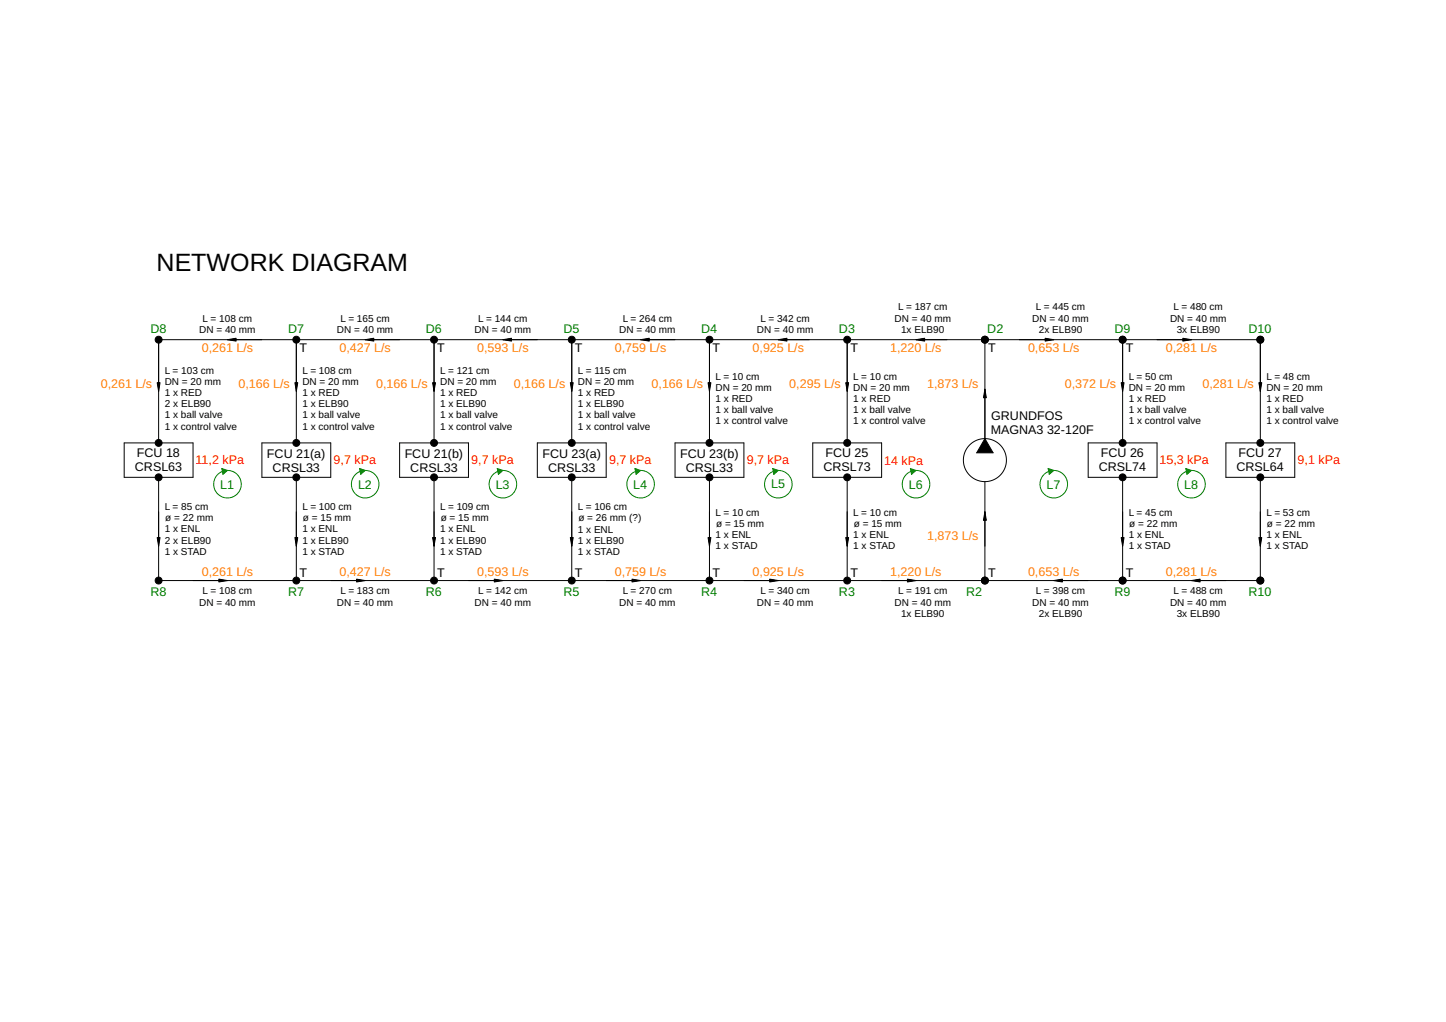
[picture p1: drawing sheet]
<svg xmlns="http://www.w3.org/2000/svg" width="420mm" height="297mm" viewBox="0 0 420 297" stroke-linecap="round" stroke-linejoin="round" font-family="sans-serif">
<g fill="none" stroke="#000" stroke-width=".29">
<path d="M86.1 98.7v30M126.1 98.7v30M166.1 98.7v30M206.1 98.7v30M246.2 98.7v30M326.2 98.7v30M36.1 128.7h20v10h-20zM46.1 128.7v-30h320.1v30M46.1 138.7v30h320.1v-30M76.1 128.7h20v10h-20zM86.1 138.7v30M116.1 128.7h20v10h-20z"/>
<path d="M126.1 138.7v30M156.1 128.7h20v10h-20zM166.1 138.7v30M196.1 128.7h20.1v10h-20.1zM206.1 138.7v30M236.2 128.7h20v10h-20zM246.2 138.7v30M316.2 128.7h20v10h-20zM326.2 138.7v30M356.2 128.7h20v10h-20z"/>
<circle cx="46.1" cy="98.7" r="1"/>
<circle cx="86.1" cy="98.7" r="1"/>
<circle cx="126.1" cy="98.7" r="1"/>
<circle cx="166.1" cy="98.7" r="1"/>
<circle cx="206.1" cy="98.7" r="1"/>
<circle cx="246.2" cy="98.7" r="1"/>
<circle cx="286.2" cy="98.7" r="1"/>
<circle cx="326.2" cy="98.7" r="1"/>
<circle cx="366.2" cy="98.7" r="1"/>
<circle cx="46.1" cy="128.7" r="1"/>
<circle cx="46.1" cy="138.7" r="1"/>
<circle cx="86.1" cy="128.7" r="1"/>
<circle cx="86.1" cy="138.7" r="1"/>
<circle cx="126.1" cy="128.7" r="1"/>
<circle cx="126.1" cy="138.7" r="1"/>
<circle cx="166.1" cy="128.7" r="1"/>
<circle cx="166.1" cy="138.7" r="1"/>
<circle cx="206.1" cy="128.7" r="1"/>
<circle cx="206.1" cy="138.7" r="1"/>
<circle cx="246.2" cy="128.7" r="1"/>
<circle cx="246.2" cy="138.7" r="1"/>
<circle cx="326.2" cy="128.7" r="1"/>
<circle cx="326.2" cy="138.7" r="1"/>
<circle cx="366.2" cy="138.7" r="1"/>
<circle cx="366.2" cy="128.7" r="1"/>
<circle cx="46.1" cy="168.7" r="1"/>
<circle cx="86.1" cy="168.7" r="1"/>
<circle cx="126.1" cy="168.7" r="1"/>
<circle cx="166.1" cy="168.7" r="1"/>
<circle cx="206.1" cy="168.7" r="1"/>
<circle cx="246.2" cy="168.7" r="1"/>
<circle cx="286.2" cy="168.7" r="1"/>
<circle cx="326.2" cy="168.7" r="1"/>
<circle cx="366.2" cy="168.7" r="1"/>
</g>
<g fill="#000">
<path d="M66.1 98.7l2.5-.4v.8zM106.1 98.7l2.5-.4v.8zM146.1 98.7l2.5-.4v.8zM186.1 98.7l2.5-.4v.8zM226.2 98.7l2.5-.4v.8zM266.2 98.7l2.5-.4v.8zM303.7 98.3l2.5 .4-2.5 .4zM343.7 98.3l2.5 .4-2.5 .4zM45.7 111.2h.8l-.4 2.5zM85.7 111.2h.8l-.4 2.5zM125.7 111.2h.8l-.4 2.5zM165.7 111.2h.8l-.4 2.5z"/>
<path d="M205.7 111.2h.9l-.5 2.5zM245.7 111.2h.9l-.4 2.5zM325.8 111.2h.8l-.4 2.5zM365.8 111.2h.8l-.4 2.5zM45.7 156.2h.8l-.4 2.5zM85.7 156.2h.8l-.4 2.5zM125.7 156.2h.8l-.4 2.5zM165.7 156.2h.8l-.4 2.5zM205.7 156.2h.9l-.5 2.5zM245.7 156.2h.9l-.4 2.5zM325.8 156.2h.8l-.4 2.5zM365.8 156.2h.8l-.4 2.5z"/>
<path d="M63.6 168.3l2.5 .4-2.5 .5zM103.6 168.3l2.5 .4-2.5 .5zM143.6 168.3l2.5 .4-2.5 .5zM183.6 168.3l2.5 .4-2.5 .5zM223.7 168.3l2.5 .4-2.5 .5zM263.7 168.3l2.5 .4-2.5 .5zM306.2 168.7l2.5-.4v.9zM346.2 168.7l2.5-.4v.9z"/>
<circle cx="46.1" cy="98.7" r="1"/>
<circle cx="86.1" cy="98.7" r="1"/>
<circle cx="126.1" cy="98.7" r="1"/>
<circle cx="166.1" cy="98.7" r="1"/>
<circle cx="206.1" cy="98.7" r="1"/>
<circle cx="246.2" cy="98.7" r="1"/>
<circle cx="286.2" cy="98.7" r="1"/>
<circle cx="326.2" cy="98.7" r="1"/>
<circle cx="366.2" cy="98.7" r="1"/>
<circle cx="46.1" cy="128.7" r="1"/>
<circle cx="46.1" cy="138.7" r="1"/>
<circle cx="86.1" cy="138.7" r="1"/>
<circle cx="86.1" cy="128.7" r="1"/>
<circle cx="126.1" cy="128.7" r="1"/>
<circle cx="126.1" cy="138.7" r="1"/>
<circle cx="166.1" cy="138.7" r="1"/>
<circle cx="166.1" cy="128.7" r="1"/>
<circle cx="206.1" cy="138.7" r="1"/>
<circle cx="206.1" cy="128.7" r="1"/>
<circle cx="246.2" cy="138.7" r="1"/>
<circle cx="246.2" cy="128.7" r="1"/>
<circle cx="326.2" cy="128.7" r="1"/>
<circle cx="326.2" cy="138.7" r="1"/>
<circle cx="366.2" cy="128.7" r="1"/>
<circle cx="366.2" cy="138.7" r="1"/>
<circle cx="46.1" cy="168.7" r="1"/>
<circle cx="86.1" cy="168.7" r="1"/>
<circle cx="126.1" cy="168.7" r="1"/>
<circle cx="166.1" cy="168.7" r="1"/>
<circle cx="206.1" cy="168.7" r="1"/>
<circle cx="246.2" cy="168.7" r="1"/>
<circle cx="286.2" cy="168.7" r="1"/>
<circle cx="326.2" cy="168.7" r="1"/>
<circle cx="366.2" cy="168.7" r="1"/>
</g>
<g fill="#000" stroke="#000" stroke-width=".29">
<path d="M66.1 98.7l2.5-.4v.8zM106.1 98.7l2.5-.4v.8zM146.1 98.7l2.5-.4v.8zM186.1 98.7l2.5-.4v.8zM226.2 98.7l2.5-.4v.8zM266.2 98.7l2.5-.4v.8zM303.7 98.3l2.5 .4-2.5 .4zM343.7 98.3l2.5 .4-2.5 .4zM45.7 111.2h.8l-.4 2.5zM85.7 111.2h.8l-.4 2.5zM125.7 111.2h.8l-.4 2.5zM165.7 111.2h.8l-.4 2.5z"/>
<path d="M205.7 111.2h.9l-.5 2.5zM245.7 111.2h.9l-.4 2.5zM325.8 111.2h.8l-.4 2.5zM365.8 111.2h.8l-.4 2.5zM45.7 156.2h.8l-.4 2.5zM85.7 156.2h.8l-.4 2.5zM125.7 156.2h.8l-.4 2.5zM165.7 156.2h.8l-.4 2.5zM205.7 156.2h.9l-.5 2.5zM245.7 156.2h.9l-.4 2.5zM325.8 156.2h.8l-.4 2.5zM365.8 156.2h.8l-.4 2.5z"/>
<path d="M63.6 168.3l2.5 .4-2.5 .5zM103.6 168.3l2.5 .4-2.5 .5zM143.6 168.3l2.5 .4-2.5 .5zM183.6 168.3l2.5 .4-2.5 .5zM223.7 168.3l2.5 .4-2.5 .5zM263.7 168.3l2.5 .4-2.5 .5zM306.2 168.7l2.5-.4v.9zM346.2 168.7l2.5-.4v.9z"/>
</g>
<g fill="none" stroke="#008000" stroke-width=".29">
<path d="M64.5 136.2l1.6 .5-1.3 1.2zM104.5 136.2l1.6 .5-1.3 1.2zM144.5 136.2l1.6 .5-1.3 1.2zM184.5 136.2l1.6 .5-1.3 1.2zM224.5 136.2l1.7 .5-1.4 1.2zM264.5 136.2l1.7 .5-1.3 1.2zM304.5 136.2l1.7 .5-1.3 1.2zM344.6 136.2l1.6 .5-1.3 1.2z"/>
<circle cx="66.1" cy="140.7" r="4"/>
<circle cx="106.1" cy="140.7" r="4"/>
<circle cx="146.1" cy="140.7" r="4"/>
<circle cx="186.1" cy="140.7" r="4"/>
<circle cx="226.2" cy="140.7" r="4"/>
<circle cx="266.2" cy="140.7" r="4"/>
<circle cx="306.2" cy="140.7" r="4"/>
<circle cx="346.2" cy="140.7" r="4"/>
</g>
<g fill="#008000">
<path d="M64.5 136.2l1.6 .5-1.3 1.2z"/>
<path d="M104.5 136.2l1.6 .5-1.3 1.2z"/>
<path d="M144.5 136.2l1.6 .5-1.3 1.2z"/>
<path d="M184.5 136.2l1.6 .5-1.3 1.2z"/>
<path d="M224.5 136.2l1.7 .5-1.4 1.2z"/>
<path d="M304.5 136.2l1.7 .5-1.3 1.2z"/>
<path d="M264.5 136.2l1.7 .5-1.3 1.2z"/>
<path d="M344.6 136.2l1.6 .5-1.3 1.2z"/>
</g>
<g fill="none" stroke="#000" stroke-width=".29">
<path d="M286.2 98.7v28.8M286.2 140v28.7M286.2 127.5l2.4 4.1h-4.8z"/>
<circle cx="286.2" cy="133.7" r="6.3"/>
</g>
<path d="M286.2 113.1l.4 2.5h-.8zM286.2 127.5l2.4 4.1h-4.8zM286.2 148.7l.4 2.5h-.8z" fill="#000"/>
<path d="M286.2 113.1l.4 2.5h-.8zM286.2 148.7l.4 2.5h-.8z" fill="#000" stroke="#000" stroke-width=".29"/>
<text font-size="7.3" x="45.5" y="78.7">NETWORK DIAGRAM</text>
<g font-size="3.6" fill="#008000">
<text x="43.7" y="96.7">D8</text>
<text x="83.7" y="96.7">D7</text>
<text x="123.7" y="96.7">D6</text>
<text x="163.7" y="96.7">D5</text>
<text x="203.7" y="96.7">D4</text>
<text x="243.8" y="96.7">D3</text>
<text x="286.9" y="96.7">D2</text>
<text x="323.8" y="96.7">D9</text>
<text x="362.8" y="96.7">D10</text>
<text x="64" y="142">L1</text>
<text x="104" y="142">L2</text>
<text x="144" y="142">L3</text>
<text x="184" y="142">L4</text>
<text x="224.1" y="142">L5</text>
<text x="264.1" y="142">L6</text>
<text x="304.1" y="142">L7</text>
<text x="344.1" y="142">L8</text>
<text x="43.7" y="173.3">R8</text>
<text x="83.7" y="173.2">R7</text>
<text x="123.7" y="173.3">R6</text>
<text x="163.7" y="173.2">R5</text>
<text x="203.7" y="173.2">R4</text>
<text x="243.8" y="173.3">R3</text>
<text x="280.7" y="173.3">R2</text>
<text x="323.8" y="173.3">R9</text>
<text x="362.8" y="173.3">R10</text>
</g>
<g font-size="3.6" fill="#ff7f00">
<text x="58.6" y="102.4">0,261 L/s</text>
<text x="98.6" y="102.4">0,427 L/s</text>
<text x="138.6" y="102.4">0,593 L/s</text>
<text x="178.7" y="102.4">0,759 L/s</text>
<text x="218.7" y="102.4">0,925 L/s</text>
<text x="258.6" y="102.4">1,220 L/s</text>
<text x="298.7" y="102.4">0,653 L/s</text>
<text x="338.7" y="102.4">0,281 L/s</text>
<text x="29.3" y="112.8">0,261 L/s</text>
<text x="69.3" y="112.8">0,166 L/s</text>
<text x="109.3" y="112.8">0,166 L/s</text>
<text x="149.3" y="112.8">0,166 L/s</text>
<text x="189.3" y="112.8">0,166 L/s</text>
<text x="229.4" y="112.8">0,295 L/s</text>
<text x="269.4" y="112.8">1,873 L/s</text>
<text x="309.4" y="112.8">0,372 L/s</text>
<text x="349.4" y="112.8">0,281 L/s</text>
<text x="269.4" y="156.8">1,873 L/s</text>
<text x="58.6" y="167.3">0,261 L/s</text>
<text x="98.6" y="167.3">0,427 L/s</text>
<text x="138.6" y="167.3">0,593 L/s</text>
<text x="178.7" y="167.3">0,759 L/s</text>
<text x="218.7" y="167.3">0,925 L/s</text>
<text x="258.6" y="167.3">1,220 L/s</text>
<text x="298.7" y="167.3">0,653 L/s</text>
<text x="338.7" y="167.3">0,281 L/s</text>
</g>
<g font-size="3.6">
<text x="87" y="102.2">T</text>
<text x="127" y="102.2">T</text>
<text x="167.1" y="102.2">T</text>
<text x="207.1" y="102.2">T</text>
<text x="247.1" y="102.2">T</text>
<text x="287.1" y="102.2">T</text>
<text x="327.1" y="102.2">T</text>
<text x="288" y="122">GRUNDFOS</text>
<text x="287.9" y="126">MAGNA3</text>
<text x="304.2" y="126">32-120F</text>
<text x="39.2" y="137">CRSL63</text>
<text x="39.7" y="133">FCU 18</text>
<text x="77.6" y="133">FCU 21(a)</text>
<text x="79.2" y="137.1">CRSL33</text>
<text x="117.6" y="133">FCU 21(b)</text>
<text x="119.2" y="137.1">CRSL33</text>
<text x="157.6" y="133">FCU 23(a)</text>
<text x="159.2" y="137.1">CRSL33</text>
<text x="197.6" y="133">FCU 23(b)</text>
<text x="199.3" y="137.1">CRSL33</text>
<text x="239.3" y="137">CRSL73</text>
<text x="239.8" y="133">FCU 25</text>
<text x="319.3" y="137">CRSL74</text>
<text x="319.9" y="133">FCU 26</text>
<text x="359.3" y="137">CRSL64</text>
<text x="359.9" y="133">FCU 27</text>
<text x="87" y="167.7">T</text>
<text x="127" y="167.7">T</text>
<text x="167.1" y="167.7">T</text>
<text x="207.1" y="167.7">T</text>
<text x="247.1" y="167.7">T</text>
<text x="287.1" y="167.7">T</text>
<text x="327.1" y="167.7">T</text>
</g>
<g font-size="3.6" fill="#f00">
<text x="56.8" y="134.8">11,2 kPa</text>
<text x="96.9" y="134.8">9,7 kPa</text>
<text x="137" y="134.8">9,7 kPa</text>
<text x="177" y="134.8">9,7 kPa</text>
<text x="217" y="134.8">9,7 kPa</text>
<text x="256.9" y="135">14 kPa</text>
<text x="336.9" y="134.8">15,3 kPa</text>
<text x="377" y="134.8">9,1 kPa</text>
</g>
<g font-size="2.9">
<text x="58.9" y="93.5">L = 108 cm</text>
<text x="98.9" y="93.5">L = 165 cm</text>
<text x="138.9" y="93.5">L = 144 cm</text>
<text x="180.9" y="93.5">L = 264 cm</text>
<text x="220.9" y="93.5">L = 342 cm</text>
<text x="259.9" y="93.5">DN = 40 mm</text>
<text x="261" y="90.2">L = 187 cm</text>
<text x="300" y="93.5">DN = 40 mm</text>
<text x="301" y="90.2">L = 445 cm</text>
<text x="340" y="93.5">DN = 40 mm</text>
<text x="341" y="90.2">L = 480 cm</text>
<text x="57.9" y="96.7">DN = 40 mm</text>
<text x="97.9" y="96.7">DN = 40 mm</text>
<text x="137.9" y="96.7">DN = 40 mm</text>
<text x="179.9" y="96.7">DN = 40 mm</text>
<text x="219.9" y="96.7">DN = 40 mm</text>
<text x="261.8" y="96.7">1x ELB90</text>
<text x="301.9" y="96.7">2x ELB90</text>
<text x="341.9" y="96.7">3x ELB90</text>
<text x="47.8" y="108.7">L = 103 cm</text>
<text x="47.8" y="111.9">DN = 20 mm</text>
<text x="87.9" y="108.7">L = 108 cm</text>
<text x="87.9" y="111.9">DN = 20 mm</text>
<text x="127.9" y="108.7">L = 121 cm</text>
<text x="127.9" y="111.9">DN = 20 mm</text>
<text x="167.9" y="108.7">L = 115 cm</text>
<text x="167.9" y="111.9">DN = 20 mm</text>
<text x="207.9" y="110.3">L = 10 cm</text>
<text x="207.9" y="113.5">DN = 20 mm</text>
<text x="247.9" y="110.3">L = 10 cm</text>
<text x="247.9" y="113.5">DN = 20 mm</text>
<text x="328" y="110.3">L = 50 cm</text>
<text x="328" y="113.5">DN = 20 mm</text>
<text x="368" y="110.3">L = 48 cm</text>
<text x="368" y="113.5">DN = 20 mm</text>
<text x="47.9" y="115.2">1 x RED</text>
<text x="47.9" y="118.4">2 x ELB90</text>
<text x="87.9" y="115.2">1 x RED</text>
<text x="87.9" y="118.4">1 x ELB90</text>
<text x="127.9" y="115.2">1 x RED</text>
<text x="127.9" y="118.4">1 x ELB90</text>
<text x="167.9" y="115.2">1 x RED</text>
<text x="167.9" y="118.4">1 x ELB90</text>
<text x="207.9" y="116.8">1 x RED</text>
<text x="247.9" y="116.8">1 x RED</text>
<text x="328" y="116.8">1 x RED</text>
<text x="368" y="116.8">1 x RED</text>
<text x="47.9" y="121.6">1 x ball valve</text>
<text x="47.9" y="124.8">1 x control valve</text>
<text x="87.9" y="121.6">1 x ball valve</text>
<text x="87.9" y="124.8">1 x control valve</text>
<text x="127.9" y="121.6">1 x ball valve</text>
<text x="127.9" y="124.8">1 x control valve</text>
<text x="167.9" y="121.6">1 x ball valve</text>
<text x="167.9" y="124.8">1 x control valve</text>
<text x="207.9" y="120">1 x ball valve</text>
<text x="207.9" y="123.2">1 x control valve</text>
<text x="247.9" y="120">1 x ball valve</text>
<text x="247.9" y="123.2">1 x control valve</text>
<text x="328" y="120">1 x ball valve</text>
<text x="328" y="123.2">1 x control valve</text>
<text x="368" y="120">1 x ball valve</text>
<text x="368" y="123.2">1 x control valve</text>
<text x="47.8" y="148.3">L = 85 cm</text>
<text x="87.9" y="148.3">L = 100 cm</text>
<text x="127.9" y="148.3">L = 109 cm</text>
<text x="167.9" y="148.3">L = 106 cm</text>
<text x="207.9" y="149.9">L = 10 cm</text>
<text x="247.9" y="149.9">L = 10 cm</text>
<text x="328" y="149.9">L = 45 cm</text>
<text x="368" y="149.9">L = 53 cm</text>
<text x="47.9" y="154.7">1 x ENL</text>
<text x="48" y="151.5">ø = 22 mm</text>
<text x="87.9" y="154.7">1 x ENL</text>
<text x="88" y="151.5">ø = 15 mm</text>
<text x="127.9" y="154.7">1 x ENL</text>
<text x="128.1" y="151.5">ø = 15 mm</text>
<text x="167.9" y="154.8">1 x ENL</text>
<text x="168.1" y="151.5">ø = 26 mm (?)</text>
<text x="208.1" y="153.1">ø = 15 mm</text>
<text x="248.1" y="153.1">ø = 15 mm</text>
<text x="328.1" y="153.1">ø = 22 mm</text>
<text x="368.1" y="153.1">ø = 22 mm</text>
<text x="47.9" y="161.2">1 x STAD</text>
<text x="47.9" y="158">2 x ELB90</text>
<text x="87.9" y="158">1 x ELB90</text>
<text x="87.9" y="161.2">1 x STAD</text>
<text x="127.9" y="158">1 x ELB90</text>
<text x="127.9" y="161.2">1 x STAD</text>
<text x="167.9" y="158">1 x ELB90</text>
<text x="167.9" y="161.2">1 x STAD</text>
<text x="207.9" y="156.4">1 x ENL</text>
<text x="207.9" y="159.6">1 x STAD</text>
<text x="247.9" y="156.4">1 x ENL</text>
<text x="247.9" y="159.6">1 x STAD</text>
<text x="328" y="156.4">1 x ENL</text>
<text x="328" y="159.6">1 x STAD</text>
<text x="368" y="156.4">1 x ENL</text>
<text x="368" y="159.6">1 x STAD</text>
<text x="58.9" y="172.8">L = 108 cm</text>
<text x="98.9" y="172.8">L = 183 cm</text>
<text x="138.9" y="172.8">L = 142 cm</text>
<text x="180.9" y="172.8">L = 270 cm</text>
<text x="220.9" y="172.8">L = 340 cm</text>
<text x="261" y="172.8">L = 191 cm</text>
<text x="301" y="172.8">L = 398 cm</text>
<text x="341" y="172.8">L = 488 cm</text>
<text x="57.9" y="176">DN = 40 mm</text>
<text x="97.9" y="176">DN = 40 mm</text>
<text x="137.9" y="176">DN = 40 mm</text>
<text x="179.9" y="176">DN = 40 mm</text>
<text x="219.9" y="176">DN = 40 mm</text>
<text x="259.9" y="176">DN = 40 mm</text>
<text x="261.8" y="179.2">1x ELB90</text>
<text x="300" y="176">DN = 40 mm</text>
<text x="301.9" y="179.2">2x ELB90</text>
<text x="340" y="176">DN = 40 mm</text>
<text x="341.9" y="179.2">3x ELB90</text>
</g>
</svg>
